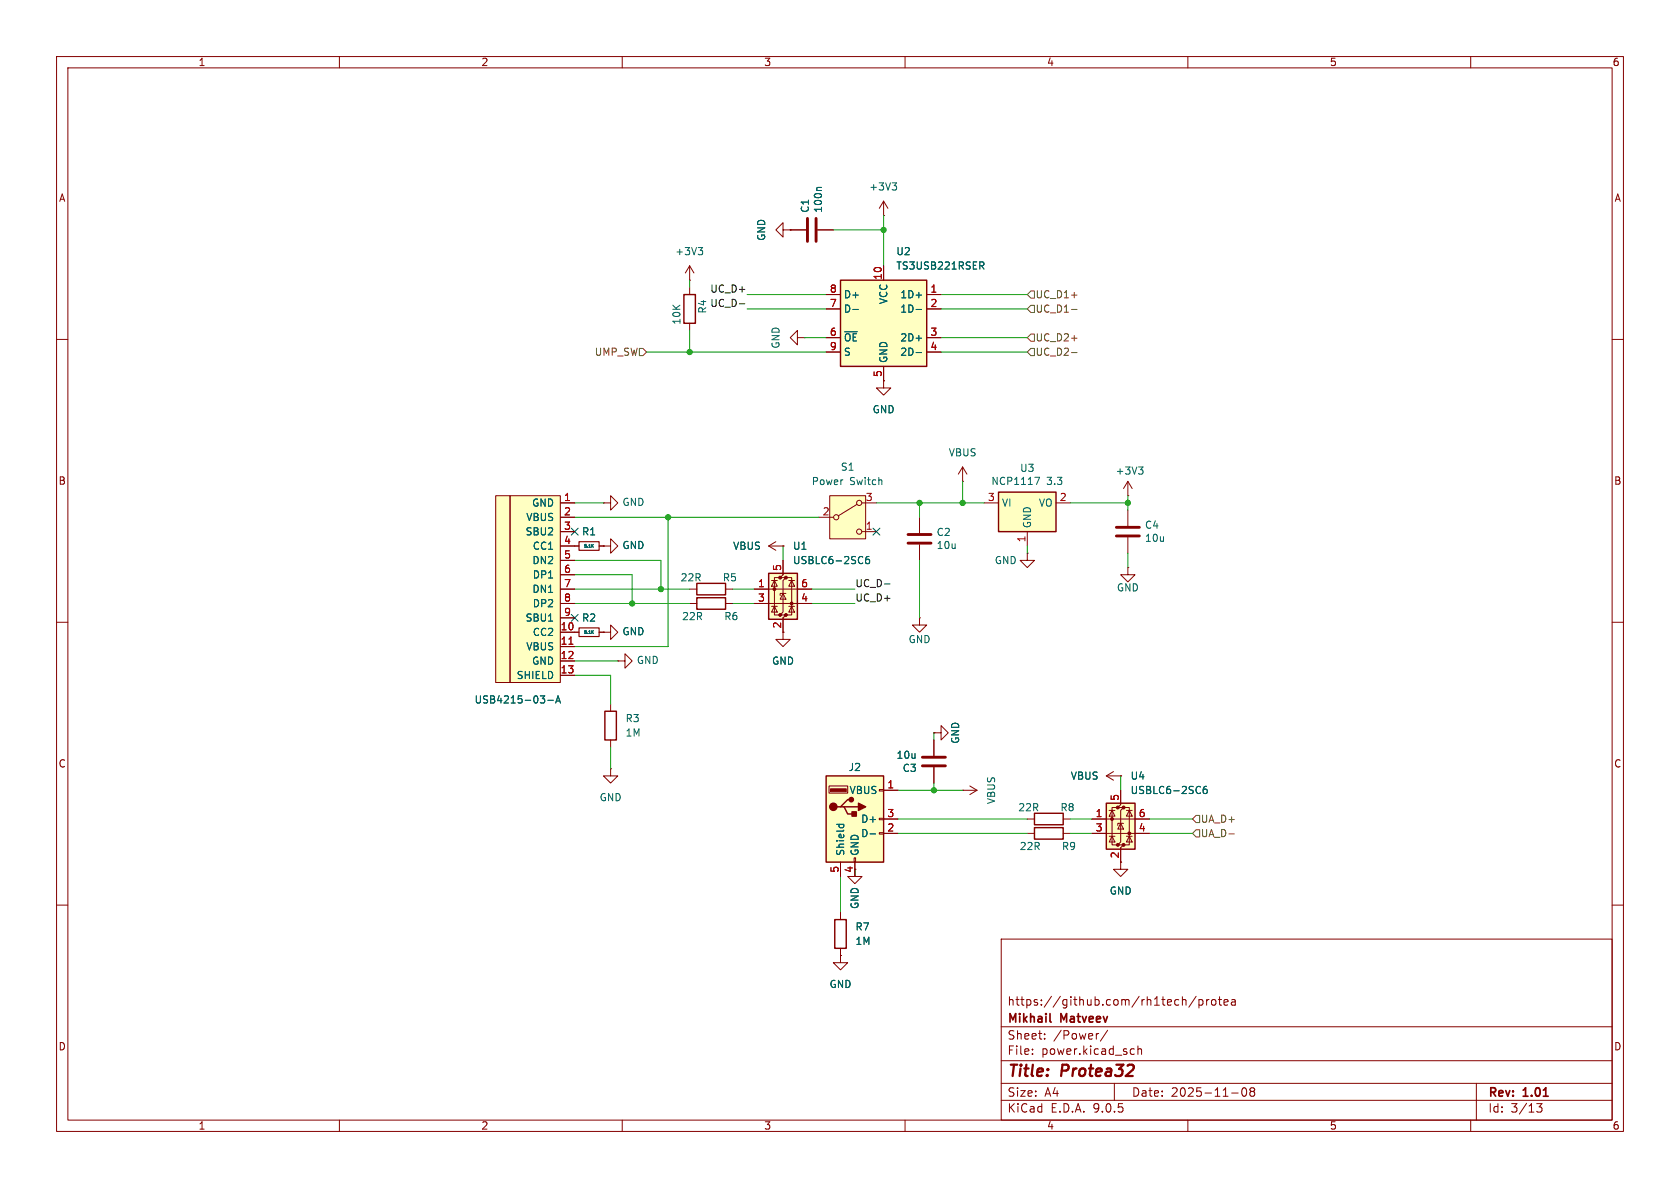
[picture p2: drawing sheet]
<svg xmlns="http://www.w3.org/2000/svg" width="297mm" height="210mm" viewBox="0 0 297 210" stroke-linecap="round" stroke-linejoin="round" font-family="sans-serif">
<g fill="none" stroke="#840000" stroke-width=".18">
<path d="M10 10h277v190h-277zM12 12h273v186h-273zM60 10v2M110 10v2M160 10v2M210 10v2M260 10v2M10 60h2M285 60h2M199.4 90.2v2.8M199.4 95v2.8M10 110h2"/>
<path d="M199.4 100.3v1.3h1.3l-1.3 1.3-1.3-1.3h1.3M199.4 100.3h.1M285 110h2M198.1 152.4v1.3h1.3l-1.3 1.2-1.3-1.2h1.3M10 160h2M148.6 168.9v1.3h1.3l-1.3 1.3-1.3-1.3h1.3M148.6 168.9h.1M148.6 161.3v1.3M148.6 167.6v1.3M177 166h108v32h-108zM209.1 176.8h.5l.1 .9M211.5 176.1l-1.3 2"/>
<path d="M212 176.8l.4-.1 .3 .3v.4l-.2 .2h-.5M212 176.7v1.5M213.3 176.7v1M213.7 176.7l-.2 .1-.2 .2M214.2 176.8l.3-.1 .4 .1 .1 .6-.2 .2-.3 .1-.3-.1zM215.4 176.7h.6M215.6 176.2v1.3l.4 .2M216.4 177.2l.7-.1-.1-.3-.4-.1-.2 .2 .1 .7h.5M217.7 176.8h.6l.1 .9M218.4 177.1h-.5a.29 .29 0 0 0-.2 .3 .29 .29 0 0 0 .2 .3l.5-.1M285 160h2M60 198v2"/>
<path d="M110 198v2M160 198v2M177 194.5h108M177 191.5h108M177 187.5h108M177 181.5h108M182.5 186.3v.1M182.5 185.5v.1M184.7 183.6v.1M184.7 182.8v.1M194.2 182.7l-.2 .1M195.8 182.1l-1.3 2"/>
<path d="M197 191.5v3M200.1 185.4l.4 .1M200.5 186.3l-.4 .1M201.2 185.5l.2-.1 .3 .1 .1 .9M201.2 184.9v1.5M210 198v2M217.7 193.2h1.2M219.7 192.4l.2-.1a.81 .81 0 0 1 .6 .6 .81 .81 0 0 1-.3 .8l-.2 .1a.81 .81 0 0 1-.3-1.4zM221.2 192.9l-.2-.2 .2-.4 .5 .1 .1 .2-.3 .3M221.2 192.9l-.2 .3v.5l.2 .1 .5-.1 .1-.2-.1-.4-.2-.2M221.2 192.9h.3M260 198v2"/>
<path d="M261 191.5v6.5M271.7 195.1h.9l-.5 .6 .4 .1v.7l-.2 .1-.6-.1"/>
</g>
<path d="M185.6 180.5l.2 .2" fill="none" stroke="#840000" stroke-width=".3"/>
<path d="M147.6 162.6h2v5h-2z" fill="none" stroke="#840000" stroke-width=".25"/>
<path d="M197.4 93.2h4M197.4 94.7h4" fill="none" stroke="#840000" stroke-width=".51"/>
<path d="M195.6 142h5.1v8.1h-5.1z" fill="#ffffc2"/>
<g fill="#840000" stroke="#840000" stroke-width=".18">
<circle cx="196.6" cy="144.8" r=".25"/>
<circle cx="197.6" cy="142.7" r=".25"/>
<circle cx="197.6" cy="149.4" r=".25"/>
<circle cx="198.6" cy="142.7" r=".25"/>
<circle cx="198.6" cy="149.4" r=".25"/>
<circle cx="199.6" cy="147.3" r=".25"/>
</g>
<g fill="none" stroke="#840000" stroke-width=".18">
<path d="M138.4 40.6v-1.2l-1.2 1.2 1.2 1.3v-1.3h1.3M139.7 40.6h.1M139.7 40.6h2.8M141 59.7v-1.3l-1.3 1.3 1.3 1.3v-1.3h1.2M142.2 59.7h.1M144.5 40.6h2.8M156.2 67.3v1.3h1.3l-1.3 1.3-1.3-1.3h1.3M156.2 67.3h.1M165.1 129.5h1.3v-1.2l1.2 1.2-1.2 1.3v-1.3M165.1 129.5h.1M170.2 139.7h.1M170.2 139.7h2.5"/>
<path d="M171.4 138.9l1.3 .8M172.7 139.7l-1.3 .8M198.1 139.7v2.5l-.5 .5h1l-.5 .6v5.5l-.5 .6h1l-.5 .5v2.5M193 144.8h10.2M193 147.3h10.2M196.1 147.8h1M196.1 143.3h1M196.6 143.3l.5 1h-1zM196.6 147.8l.5 1h-1zM197.6 142.7h-1v6.7h1M198.1 145.5l.5 1.1h-1zM198.6 145.5h-1v.4"/>
<path d="M198.6 142.7h1v6.7h-1M199.1 147.8h1.1M199.1 143.3h1.1M199.6 143.3l.6 1h-1.1zM199.6 147.8l.6 1h-1.1z"/>
</g>
<path d="M195.6 142h5.1v8.1h-5.1z" fill="none" stroke="#840000" stroke-width=".25"/>
<path d="M145.2 33.1h-.6l-.2 .2M213.3 139l-.4 .1a.86 .86 0 0 0 0 1.2l.5-.1v-.5l-.2-.2h-.3l-.2 .2" fill="none" stroke="#006464" stroke-width=".18"/>
<path d="M142.7 38.6v4.1M144.3 38.6v4.1" fill="none" stroke="#840000" stroke-width=".51"/>
<path d="M146 137.2h10.2v15.2h-10.2z" fill="#ffffc2"/>
<path d="M146 137.2h10.2v15.2h-10.2zM148.6 142.6h.6l.7 1.3h1.2M149.2 142.6h2.6M150.5 141.4h-.6l-1.3 1.2h-.6M182.9 143.8h5.1v2h-5.1z" fill="none" stroke="#840000" stroke-width=".25"/>
<g fill="#840000" stroke="#840000" stroke-width=".25">
<path d="M150.6 143.5h.8v.8h-.8z"/>
<path d="M151.8 142l1.2 .6-1.2 .7z"/>
<circle cx="147.3" cy="142.6" r=".63"/>
<circle cx="150.5" cy="141.4" r=".38"/>
</g>
<path d="M146.8 139.4h2.8v.6h-2.8z" fill="#840000" stroke="#840000" stroke-width=".18"/>
<g fill="none" stroke="#840000" stroke-width=".18">
<path d="M156.2 38.1h.1M156.2 35.6l-.8 1.2M156.2 35.6l.8 1.2M156.2 35.6v2.5M146.6 138.9h3.3v1.3h-3.3zM155.4 139.6h.8v.2h-.8zM156.2 139.7h2.5M165.1 130.8v2.8M165.1 135.6v2.8M148.6 152.4v2.5M151 151.6h.3v.8h-.3zM151.1 152.4v2.5"/>
<path d="M155.4 144.7h.8v.2h-.8zM155.4 147.2h.8v.2h-.8zM156.2 144.8h2.5M156.2 147.3h2.5M181.6 144.8h1.3M188 144.8h1.2"/>
</g>
<path d="M157.7 32.3h.8l-.4 .5M158.3 32.8l.2 .3v.3l-.2 .2M147.9 145.7h1.3M148.4 145.7l-.1 .4M149.1 145.7l.1 .4M153.8 147.4h1" fill="none" stroke="#006464" stroke-width=".18"/>
<path d="M163.1 135.4h4M163.1 133.9h4" fill="none" stroke="#840000" stroke-width=".51"/>
<path d="M148.6 49.5h15.2v15.3h-15.2z" fill="#ffffc2"/>
<path d="M120.9 52.1h2v5.1h-2zM148.6 49.5h15.2v15.3h-15.2zM182.9 146.3h5.1v2h-5.1z" fill="none" stroke="#840000" stroke-width=".25"/>
<g fill="none" stroke="#840000" stroke-width=".18">
<path d="M121.9 49.5h.1M121.9 47l-.7 1.3M121.9 47l.8 1.3M121.9 47v2.5M121.9 50.8v1.3M121.9 57.2v1.2M146 52.1h2.6M146 54.6h2.6M146 59.7h2.6M156.2 47v2.5M163.8 52.1h2.6M163.8 54.6h2.6"/>
<path d="M163.8 59.7h2.6M146 62.2h2.6M156.2 64.8v2.5M163.8 62.2h2.6M101.6 96.5h.8M105.9 96.5h.8M106.7 88.9h1.2v-1.3l1.3 1.3-1.3 1.3v-1.3M106.7 88.9h.1M106.7 96.5h1.2v-1.2l1.3 1.2-1.3 1.3v-1.3M106.7 96.5h.1M170.2 85.1h.1M170.2 82.6l-.8 1.2"/>
<path d="M170.2 82.6l.7 1.2M170.2 82.6v2.5M101.6 111.8h.8M105.9 111.8h.8M195.6 137.2l1.2 .7M195.6 137.2h2.5M196.8 136.4l-1.2 .8M198.1 137.2h.1M181.6 147.3h1.3M188 147.3h1.2"/>
</g>
<g fill="none" stroke="#006464" stroke-width=".18">
<path d="M123.4 43.8h.8l-.4 .4M124 44.2l.2 .3v.3l-.2 .2M150.8 54.7h.9M162 54.7h.9M162 52.2h.9M162 59.8h.9M173.2 46.3h.5l.2 .2-.1 .4-.6 .1M173.5 47l.4 .6M162 62.3h.9M104.7 96.5l.2 .2M104.9 96.2l-.3 .3M104.7 111.7l.2 .3"/>
<path d="M104.9 111.5l-.3 .3"/>
</g>
<path d="M102.4 95.8h3.5v1.5h-3.5zM102.4 111h3.5v1.5h-3.5z" fill="none" stroke="#840000" stroke-width=".2"/>
<g fill="#ffffc2">
<path d="M87.6 87.6h2.6v33.1h-2.6z"/>
<path d="M90.2 87.6h8.9v33.1h-8.9z"/>
</g>
<g fill="none" stroke="#840000" stroke-width=".18">
<path d="M87.6 87.6h2.6v33.1h-2.6zM90.2 87.6h8.9v33.1h-8.9zM99.1 88.9h2.5M99.1 91.4h2.5M99.1 94h2.5M99.1 96.5h2.5M99.1 99.1h2.5M135.9 96.5h2.5M135.9 96.5l1.3 .8M137.2 95.8l-1.3 .7M138.4 96.5h.1M162.6 91.4v2.8"/>
<path d="M162.6 96.3v2.8M99.1 101.6h2.5M99.1 104.1h2.5M99.1 106.7h2.5M99.1 109.2h2.5M99.1 111.8h2.5M99.1 114.3h2.5M99.1 116.8h2.5M99.1 119.4h2.5M138.4 111.8v1.2h1.3l-1.3 1.3-1.2-1.3h1.2"/>
</g>
<path d="M100.6 113.9h.7" fill="none" stroke="#a90000" stroke-width=".18"/>
<path d="M95.5 123h.8l-.4 .5M96.2 123.6v.6M96.8 123.8h1M98.2 124.3l.5-1.3 .4 1.3M98.4 123.9h.6" fill="none" stroke="#006464" stroke-width=".18"/>
<path d="M160.5 94.5h4.1M160.5 96h4.1" fill="none" stroke="#840000" stroke-width=".51"/>
<path d="M146.7 87.6h6.3v7.7h-6.3z" fill="#ffffc2"/>
<g fill="none" stroke="#840000" stroke-width=".18">
<path d="M144.8 91.4h2.5M146.7 87.6h6.3v7.7h-6.3zM151.5 89.2l-3.3 2M152.4 88.9h2.5M152.4 94h2.5M199.4 87.6h.1M199.4 85.1l-.8 1.3M199.4 85.1l.8 1.3M199.4 85.1v2.5M106.7 111.8h1.2v-1.3l1.3 1.3-1.3 1.2v-1.2M106.7 111.8h.1M109.2 116.8h1.3v-1.2l1.3 1.2-1.3 1.3v-1.3"/>
<path d="M109.2 116.8h.1M121.9 106.7h1.3M121.9 104.1h1.3M128.3 106.7h1.2M128.3 104.1h1.2M162.6 109.2v1.3h1.2l-1.2 1.3-1.3-1.3h1.3M162.6 109.2h.1M107.9 135.9v1.3h1.3l-1.3 1.2-1.2-1.2h1.2M107.9 135.9h.1M107.9 124.5v1.2M107.9 130.8v1.3M151.1 153.7v1.2h1.3l-1.3 1.3-1.2-1.3h1.2"/>
<circle cx="147.8" cy="91.4" r=".46"/>
<circle cx="151.9" cy="88.9" r=".46"/>
<circle cx="151.9" cy="94" r=".46"/>
</g>
<path d="M123.2 105.7h5.1v2h-5.1zM123.2 103.1h5.1v2.1h-5.1zM106.9 125.7h2.1v5.1h-2.1z" fill="none" stroke="#840000" stroke-width=".25"/>
<path d="M201.3 82.5h.8l-.5 .5M201.8 83l.3 .3v.3l-.3 .2" fill="none" stroke="#006464" stroke-width=".18"/>
<path d="M135.9 101.3h5.1v8.2h-5.1z" fill="#ffffc2"/>
<g fill="#840000" stroke="#840000" stroke-width=".18">
<circle cx="136.9" cy="104.1" r=".25"/>
<circle cx="137.9" cy="102.1" r=".25"/>
<circle cx="137.9" cy="108.7" r=".25"/>
<circle cx="138.9" cy="102.1" r=".25"/>
<circle cx="138.9" cy="108.7" r=".25"/>
<circle cx="140" cy="106.7" r=".25"/>
</g>
<g fill="none" stroke="#840000" stroke-width=".18">
<path d="M138.4 99.1v2.5l-.5 .5h1l-.5 .5v5.6l-.5 .5h1l-.5 .5v2.6M133.3 104.1h10.2M133.3 106.7h10.2M136.4 107.2h1M136.4 102.6h1M136.9 102.6l.5 1h-1zM136.9 107.2l.5 1h-1zM137.9 102.1h-1v6.6h1M138.4 104.9l.5 1h-1zM138.9 104.9h-1v.4M138.9 102.1h1.1v6.6h-1.1M139.4 107.2h1.1"/>
<path d="M139.4 102.6h1.1M140 102.6l.5 1h-1.1zM140 107.2l.5 1h-1.1z"/>
</g>
<path d="M135.9 101.3h5.1v8.2h-5.1z" fill="none" stroke="#840000" stroke-width=".25"/>
<path d="M153.6 98.4h-.3a.86 .86 0 0 0 0 1.2l.4-.1v-.4l-.2-.2h-.2l-.3 .2" fill="none" stroke="#006464" stroke-width=".18"/>
<path d="M176.5 87h10.2v7h-10.2z" fill="#ffffc2"/>
<path d="M176.5 87h10.2v7h-10.2z" fill="none" stroke="#840000" stroke-width=".25"/>
<g fill="none" stroke="#840000" stroke-width=".18">
<path d="M139.7 40.6h.1M139.7 40.6h2.8M144.5 40.6h2.8M146 52.1h2.6M146 54.6h2.6M146 59.7h2.6M156.2 47v2.5M163.8 52.1h2.6M163.8 54.6h2.6M163.8 59.7h2.6M146 62.2h2.6M156.2 67.3h.1"/>
<path d="M156.2 64.8v2.5M163.8 62.2h2.6M99.1 88.9h2.5M99.1 91.4h2.5M99.1 94h2.5M99.1 96.5h3.3M99.1 99.1h2.5M105.9 96.5h.8M106.7 96.5h.1M138.4 96.5h.1M138.4 99.1v2.5M174 88.9h2.5"/>
<path d="M181.6 97.8v1.3h1.3l-1.3 1.2-1.3-1.2h1.3M181.6 97.8h.1M181.6 94v2.5M186.7 88.9h2.5M99.1 104.1h2.5M99.1 106.7h2.5M99.1 101.6h2.5M99.1 109.2h2.5M99.1 111.8h3.3M99.1 114.3h2.5M99.1 116.8h2.5M99.1 119.4h2.5"/>
<path d="M105.9 111.8h.8M106.7 111.8h.1M133.3 104.1h2.6M133.3 106.7h2.6M138.4 109.2v2.6M141 104.1h2.5M141 106.7h2.5M156.2 139.7h2.5M165.1 129.5h.1M165.1 130.8v2.8M165.1 135.6v2.8M198.1 137.2h.1"/>
<path d="M198.1 139.7v2.5M148.6 152.4v2.5M151.1 152.4v2.5M156.2 144.8h2.5M156.2 147.3h2.5M193 144.8h2.6M193 147.3h2.6M198.1 149.9v2.5M200.7 144.8h2.5M200.7 147.3h2.5M148.6 168.9h.1M148.6 161.3v1.3"/>
<path d="M148.6 167.6v1.3"/>
</g>
<g fill="none" stroke="#006464" stroke-width=".18">
<path d="M145.2 33.1h-.6l-.2 .2M150.8 54.7h.9M162 54.7h.9M162 52.2h.9M162 59.8h.9M173.2 46.3h.5l.2 .2-.1 .4-.6 .1M173.5 47l.4 .6M162 62.3h.9M104.7 96.5l.2 .2M104.9 96.2l-.3 .3M153.6 98.4h-.3a.86 .86 0 0 0 0 1.2l.4-.1v-.4l-.2-.2h-.2l-.3 .2M182.9 84.4h.9l-.6 1.2"/>
<path d="M104.7 111.7l.2 .3M104.9 111.5l-.3 .3M95.5 123h.8l-.4 .5M96.2 123.6v.6M96.8 123.8h1M98.2 124.3l.5-1.3 .4 1.3M98.4 123.9h.6M213.3 139l-.4 .1a.86 .86 0 0 0 0 1.2l.5-.1v-.5l-.2-.2h-.3l-.2 .2M147.9 145.7h1.3M148.4 145.7l-.1 .4M149.1 145.7l.1 .4M153.8 147.4h1"/>
</g>
<path d="M182.2 51.4h.7v1.3h-.7l-.6-.6zM182.2 54h.7v1.2h-.7l-.6-.6zM182.2 59.1h.7v1.2h-.7l-.6-.6zM189.4 52.2h1M189.4 54.7h1M189.4 59.8h1M113 61.6h.7l.6 .6-.6 .7h-.7zM182.2 61.6h.7v1.3h-.7l-.6-.7zM189.4 62.3h1M211.5 144.1h.6v1.3h-.6l-.7-.6zM211.5 146.7h.6v1.3h-.6l-.7-.7zM217.3 147.4h.9" fill="none" stroke="#725600" stroke-width=".18"/>
<path d="M130.7 53.7h1M156.4 103.2h.9" fill="none" stroke="#0f0f0f" stroke-width=".18"/>
<g fill="none" stroke="#009600" stroke-width=".18">
<path d="M156.2 38.1v8.9M121.9 49.5v1.3M121.9 58.4v3.8M132.1 52.1h13.9M132.1 54.6h13.9M142.2 59.7h3.8M147.3 40.6h8.9M166.4 59.7h15.2M166.4 52.1h15.2M166.4 54.6h15.2M114.3 62.2h31.7M166.4 62.2h15.2"/>
<path d="M101.6 99.1h15.2v5M101.6 91.4h43.2M101.6 88.9h5.1M118.1 91.4v22.9h-16.5M138.4 96.5v2.6M154.9 88.9h19.1M162.6 88.9v2.5M162.6 99.1v10.1M170.2 85.1v3.8M181.6 96.5v1.3M189.2 88.9h10.2M199.4 87.6v2.6"/>
<path d="M199.4 97.8v2.5M101.6 106.7h20.3M101.6 104.1h20.3M101.6 101.6h10.2v5.1M101.6 119.4h6.3v5.1M101.6 116.8h7.6M129.5 106.7h3.8M129.5 104.1h3.8M143.5 106.7h7.6M143.5 104.1h7.6M107.9 132.1v3.8M158.7 139.7h11.5"/>
<path d="M165.1 129.5v1.3M165.1 138.4v1.3M198.1 137.2v2.5M148.6 154.9v6.4M158.7 144.8h22.9M158.7 147.3h22.9M189.2 144.8h3.8M189.2 147.3h3.8M203.2 144.8h7.6M203.2 147.3h7.6"/>
</g>
<path d="M101 93.4l1.2 1.2M102.2 93.4l-1.2 1.2M154.3 93.4l1.2 1.2M155.5 93.4l-1.2 1.2M101 108.6l1.2 1.2M102.2 108.6l-1.2 1.2" fill="none" stroke="#000084" stroke-width=".18"/>
<path d="M100.6 113.9h.7" fill="none" stroke="#a90000" stroke-width=".18"/>
<g fill="#009600" stroke="#009600" stroke-width=".18">
<circle cx="156.2" cy="40.6" r=".46"/>
<circle cx="121.9" cy="62.2" r=".46"/>
<circle cx="170.2" cy="88.9" r=".46"/>
<circle cx="162.6" cy="88.9" r=".46"/>
<circle cx="199.4" cy="88.9" r=".46"/>
<circle cx="116.8" cy="104.1" r=".46"/>
<circle cx="118.1" cy="91.4" r=".46"/>
<circle cx="111.8" cy="106.7" r=".46"/>
<circle cx="165.1" cy="139.7" r=".46"/>
</g>
<g font-size="2.8" fill="#840000">
<text x="178" y="190.9">Title:</text>
<text x="187.7" y="190.9">Protea32</text>
</g>
<g font-size="2.1" fill="#840000">
<text x="178" y="178">https://github.com/rh1tech/protea</text>
<text x="178" y="184">Sheet:</text>
<text x="178" y="181.2">Mikhail</text>
<text x="186.2" y="184">/Power/</text>
<text x="187.6" y="181.2">Matveev</text>
<text x="178" y="186.7">File:</text>
<text x="184.1" y="186.7">power.kicad_sch</text>
<text x="178" y="196.9">KiCad</text>
<text x="178" y="194.1">Size:</text>
<text x="184.7" y="194.1">A4</text>
<text x="185.7" y="196.9">E.D.A.</text>
<text x="193.3" y="196.9">9.0.5</text>
<text x="200" y="194.1">Date:</text>
<text x="207" y="194.1">2025-11-08</text>
<text x="263" y="194.3">Rev:</text>
<text x="263" y="196.9">Id:</text>
<text x="267.1" y="196.9">3/13</text>
<text x="269.4" y="194.3">1.01</text>
</g>
<g font-size="1.8" fill="#840000">
<text x="35" y="11.9">1</text>
<text x="85" y="11.9">2</text>
<text x="135" y="11.9">3</text>
<text x="185" y="11.9">4</text>
<text x="235" y="11.9">5</text>
<text x="285" y="11.9">6</text>
<text x="10.3" y="35.9">A</text>
<text x="285.3" y="35.9">A</text>
<text x="10.3" y="85.9">B</text>
<text x="285.3" y="85.9">B</text>
<text x="138.2" y="111.2" transform="rotate(-90 138.2 111.2)">2</text>
<text x="10.3" y="135.9">C</text>
<text x="285.3" y="135.9">C</text>
<text x="150.9" y="154.4" transform="rotate(-90 150.9 154.4)">4</text>
<text x="197.9" y="151.8" transform="rotate(-90 197.9 151.8)">2</text>
<text x="10.3" y="185.9">D</text>
<text x="285.3" y="185.9">D</text>
<text x="35" y="199.9">1</text>
<text x="85" y="199.9">2</text>
<text x="135" y="199.9">3</text>
<text x="185" y="199.9">4</text>
<text x="235" y="199.9">5</text>
<text x="285" y="199.9">6</text>
</g>
<g font-size="1.8" fill="#006464">
<text x="153.6" y="33.9">+3V3</text>
<text x="143.2" y="37.7" transform="rotate(-90 143.2 37.7)">C1</text>
<text x="145.5" y="37.7" transform="rotate(-90 145.5 37.7)">100n</text>
<text x="119.3" y="45.3">+3V3</text>
<text x="135.5" y="42.7" transform="rotate(-90 135.5 42.7)">GND</text>
<text x="158.4" y="45.3">U2</text>
<text x="158.4" y="47.9">TS3USB221RSER</text>
<text x="149.1" y="52.9">D+</text>
<text x="157.1" y="53.9" transform="rotate(-90 157.1 53.9)">VCC</text>
<text x="159.1" y="52.9">1D+</text>
<text x="120.5" y="57.5" transform="rotate(-90 120.5 57.5)">10K</text>
<text x="125.1" y="55.5" transform="rotate(-90 125.1 55.5)">R4</text>
<text x="149.1" y="55.5">D-</text>
<text x="159.1" y="55.5">1D-</text>
<text x="138" y="61.7" transform="rotate(-90 138 61.7)">GND</text>
<text x="149.1" y="60.6">~{OE}</text>
<text x="149.1" y="63.1">S</text>
<text x="157.1" y="64.3" transform="rotate(-90 157.1 64.3)">GND</text>
<text x="159.1" y="60.6">2D+</text>
<text x="159.1" y="63.1">2D-</text>
<text x="154.2" y="73.3">GND</text>
<text x="148.5" y="83.4">S1</text>
<text x="167.6" y="80.9">VBUS</text>
<text x="180.2" y="83.6">U3</text>
<text x="94" y="89.8">GND</text>
<text x="109.9" y="89.6">GND</text>
<text x="143.4" y="86">Power</text>
<text x="150.2" y="86">Switch</text>
<text x="175.2" y="85.9">NCP1117</text>
<text x="177" y="89.8">VI</text>
<text x="183.6" y="89.8">VO</text>
<text x="185" y="85.9">3.3</text>
<text x="197.1" y="84.1">+3V3</text>
<text x="92.8" y="94.8">SBU2</text>
<text x="92.9" y="92.3">VBUS</text>
<text x="102.8" y="94.8">R1</text>
<text x="165.5" y="94.9">C2</text>
<text x="182.5" y="93.5" transform="rotate(-90 182.5 93.5)">GND</text>
<text x="202.3" y="93.7">C4</text>
<text x="202.3" y="96">10u</text>
<text x="94" y="99.9">DN2</text>
<text x="94.1" y="97.4">CC1</text>
<text x="109.9" y="97.3">GND</text>
<text x="129.5" y="97.4">VBUS</text>
<text x="140.1" y="99.9">USBLC6-2SC6</text>
<text x="140.1" y="97.4">U1</text>
<text x="165.5" y="97.3">10u</text>
<text x="175.8" y="99.9">GND</text>
<text x="94" y="105">DN1</text>
<text x="94.1" y="102.5">DP1</text>
<text x="94.1" y="107.5">DP2</text>
<text x="120.2" y="103">22R</text>
<text x="127.7" y="103">R5</text>
<text x="197.4" y="104.7">GND</text>
<text x="92.8" y="110.1">SBU1</text>
<text x="94.1" y="112.6">CC2</text>
<text x="102.8" y="110.1">R2</text>
<text x="109.9" y="112.5">GND</text>
<text x="120.5" y="109.8">22R</text>
<text x="127.9" y="109.8">R6</text>
<text x="160.5" y="113.9">GND</text>
<text x="92.9" y="115.2">VBUS</text>
<text x="94" y="117.7">GND</text>
<text x="112.5" y="117.6">GND</text>
<text x="136.4" y="117.7">GND</text>
<text x="83.8" y="124.6">USB4215-03-A</text>
<text x="91.2" y="120.2">SHIELD</text>
<text x="110.5" y="127.9">R3</text>
<text x="110.5" y="130.4">1M</text>
<text x="169.8" y="131.6" transform="rotate(-90 169.8 131.6)">GND</text>
<text x="149.9" y="136.5">J2</text>
<text x="158.4" y="134.3">10u</text>
<text x="159.5" y="136.7">C3</text>
<text x="105.9" y="141.8">GND</text>
<text x="150.1" y="140.6">VBUS</text>
<text x="176.1" y="142.3" transform="rotate(-90 176.1 142.3)">VBUS</text>
<text x="179.9" y="143.6">22R</text>
<text x="187.4" y="143.6">R8</text>
<text x="189.2" y="138">VBUS</text>
<text x="199.8" y="140.6">USBLC6-2SC6</text>
<text x="199.8" y="138">U4</text>
<text x="152.1" y="145.6">D+</text>
<text x="152.1" y="148.2">D-</text>
<text x="149.5" y="151.4" transform="rotate(-90 149.5 151.4)">Shield</text>
<text x="152" y="151.4" transform="rotate(-90 152 151.4)">GND</text>
<text x="180.2" y="150.5">22R</text>
<text x="187.6" y="150.5">R9</text>
<text x="152" y="160.8" transform="rotate(-90 152 160.8)">GND</text>
<text x="196.1" y="158.3">GND</text>
<text x="151.1" y="164.7">R7</text>
<text x="151.1" y="167.2">1M</text>
<text x="146.6" y="174.9">GND</text>
</g>
<g font-size="1.8" fill="#0f0f0f">
<text x="125.5" y="51.8">UC_D+</text>
<text x="125.5" y="54.3">UC_D-</text>
<text x="151.1" y="106.4">UC_D+</text>
<text x="151.1" y="103.9">UC_D-</text>
</g>
<g font-size="1.8" fill="#a90000">
<text x="146.6" y="51.8">8</text>
<text x="156" y="49.6" transform="rotate(-90 156 49.6)">10</text>
<text x="164.4" y="51.8">1</text>
<text x="146.6" y="54.4">7</text>
<text x="146.6" y="59.4">6</text>
<text x="164.4" y="54.4">2</text>
<text x="164.4" y="59.4">3</text>
<text x="146.6" y="62">9</text>
<text x="164.4" y="62">4</text>
<text x="156" y="66.7" transform="rotate(-90 156 66.7)">5</text>
<text x="99.6" y="88.6">1</text>
<text x="153" y="88.6">3</text>
<text x="174.6" y="88.6">3</text>
<text x="187.3" y="88.6">2</text>
<text x="99.6" y="91.2">2</text>
<text x="99.6" y="93.7">3</text>
<text x="145.3" y="91.2">2</text>
<text x="153" y="93.7">1</text>
<text x="181.4" y="96" transform="rotate(-90 181.4 96)">1</text>
<text x="99.6" y="96.3">4</text>
<text x="99.6" y="98.8">5</text>
<text x="99.6" y="101.3">6</text>
<text x="138.2" y="101" transform="rotate(-90 138.2 101)">5</text>
<text x="99.6" y="103.9">7</text>
<text x="99.6" y="106.4">8</text>
<text x="133.9" y="103.9">1</text>
<text x="133.9" y="106.4">3</text>
<text x="141.5" y="103.9">6</text>
<text x="141.5" y="106.4">4</text>
<text x="99" y="111.5">10</text>
<text x="99.6" y="109">9</text>
<text x="99" y="114">11</text>
<text x="99" y="116.6">12</text>
<text x="99" y="119.1">13</text>
<text x="156.8" y="139.4">1</text>
<text x="197.9" y="141.7" transform="rotate(-90 197.9 141.7)">5</text>
<text x="156.8" y="144.5">3</text>
<text x="156.8" y="147.1">2</text>
<text x="193.6" y="144.5">1</text>
<text x="193.6" y="147.1">3</text>
<text x="201.2" y="144.5">6</text>
<text x="201.2" y="147.1">4</text>
<text x="148.3" y="154.4" transform="rotate(-90 148.3 154.4)">5</text>
</g>
<g font-size="1.8" fill="#725600">
<text x="183" y="52.9">UC_D1+</text>
<text x="183" y="55.5">UC_D1-</text>
<text x="105" y="63.1">UMP_SW</text>
<text x="183" y="63.1">UC_D2-</text>
<text x="183" y="60.6">UC_D2+</text>
<text x="212.2" y="145.6">UA_D+</text>
<text x="212.2" y="148.2">UA_D-</text>
</g>
<g font-size=".7" fill="#006464">
<text x="103.1" y="97">5.1K</text>
<text x="103.1" y="112.2">5.1K</text>
</g>
</svg>
